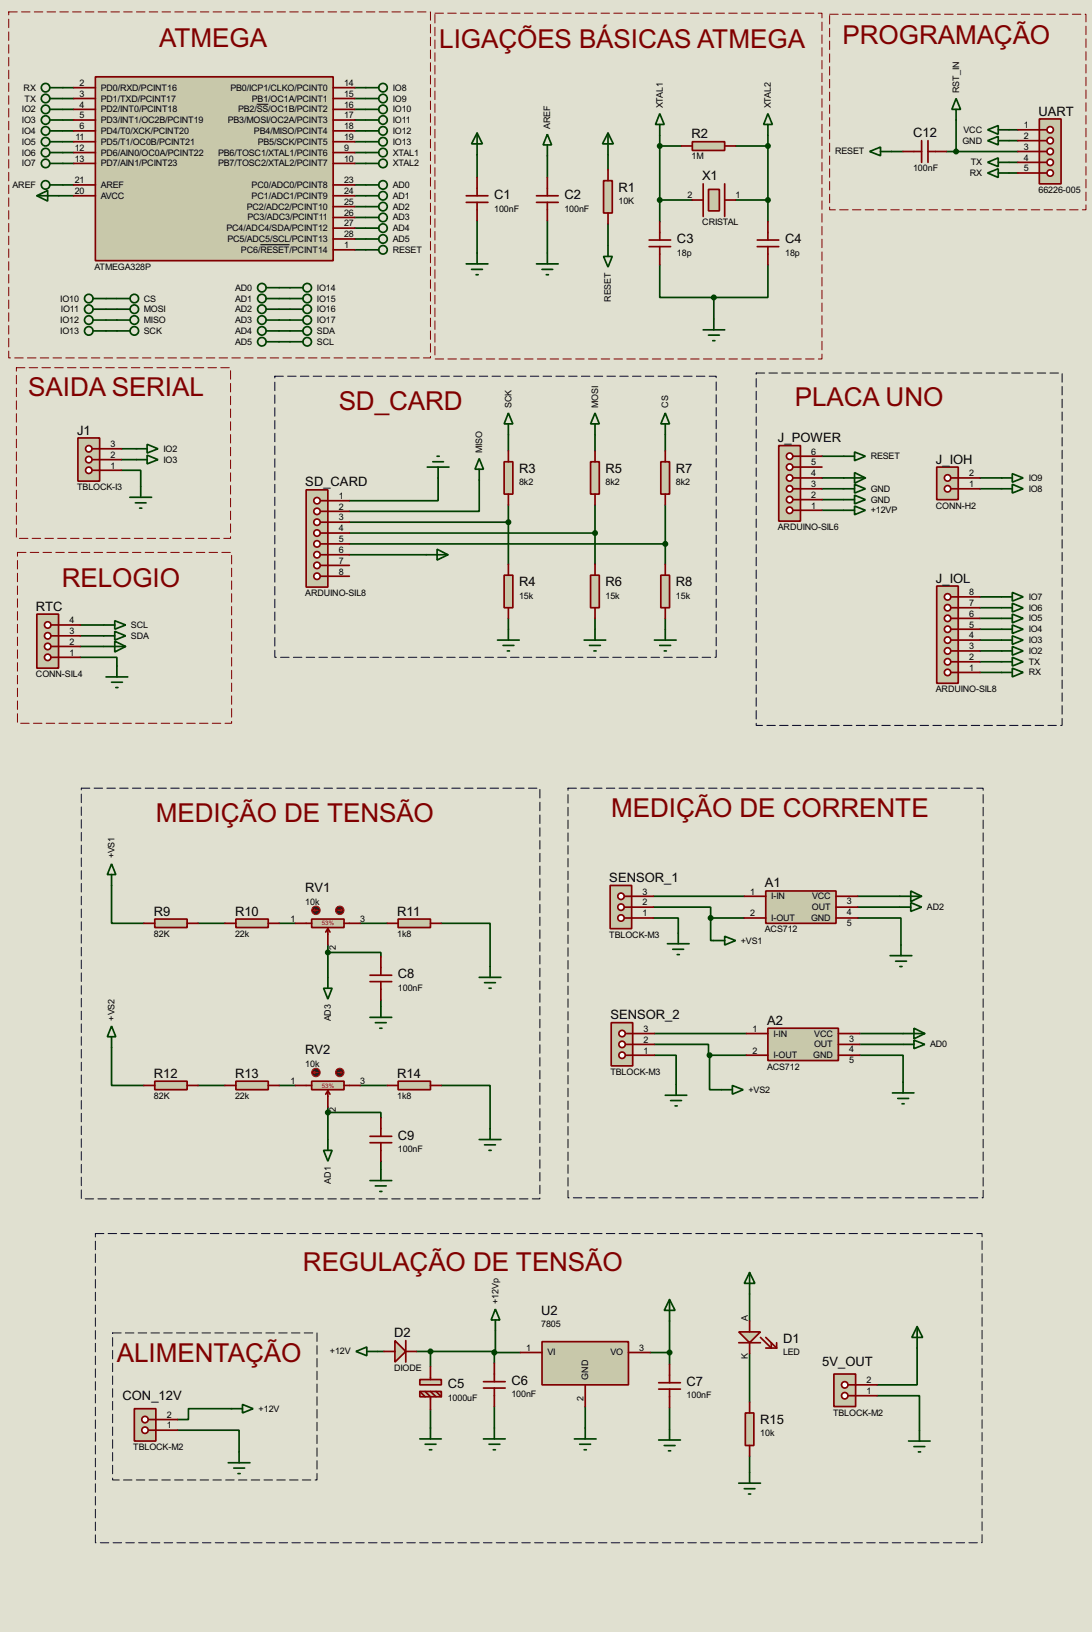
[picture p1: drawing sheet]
<svg xmlns="http://www.w3.org/2000/svg" width="256mm" height="383mm" viewBox="0 0 256 383" stroke-linecap="round" stroke-linejoin="round" font-family="sans-serif">
<path d="M0 0h256.5v383.5h-256.5z" fill="#e0e0d0"/>
<g fill="none" stroke="#004000" stroke-width=".4">
<path d="M14.8 38.4h2.5M14.8 35.9h2.5M14.8 33.3h2.5M14.8 30.8h2.5M14.8 28.2h2.5M14.8 25.7h2.5M14.8 20.6h2.5M14.8 23.2h2.5M83.4 38.4h2.5M83.4 35.9h2.5M83.4 33.3h2.5M83.4 30.8h2.5"/>
<path d="M83.4 28.2h2.5M83.4 25.7h2.5M83.4 20.6h2.5M83.4 23.2h2.5M112.1 36.4v5.3M128.6 36.6v5.1M142.8 36.4v3.5M155 31.8v20.3M155 34.3h5.1M172.8 34.3h7.6M180.4 31.8v20.3M209.4 35.6h2.7"/>
<path d="M222.3 35.6h16.8M224.6 28.2v7.4M237 30.5h2.1M237 33.1h2.1M237 38.2h2.1M13.8 46h3.5M14.8 43.5h2.5M83.4 43.5h2.5M83.4 46h2.5M83.4 48.6h2.5M83.4 51.1h2.5M83.4 53.6h2.5"/>
<path d="M83.4 56.2h2.5M83.4 58.7h2.5M112.1 51.9v7.6M128.6 51.9v7.6M142.8 52.6v5.1M155 47h7.6M172.8 47h7.6M237 40.7h2.1M24.9 70.2h2.6M24.9 72.7h2.6M24.9 75.2h2.6M24.9 77.8h2.6"/>
<path d="M65.6 70.2h2.5M65.6 72.7h2.5M65.6 75.2h2.5M65.6 77.8h2.5M65.6 67.6h2.5M155 62.3v7.6h12.7M167.7 69.9v5.1M180.4 62.3v7.6h-12.7M65.6 80.3h2.5M28.5 110.5h4.6v3.9M28.5 105.5h3.6M28.5 108h3.6"/>
<path d="M102.9 112.3v5.4h-20.8M112.6 112.8v7.4h-30.5M119.4 102.2v3.8M119.4 118.7v13.9M139.8 102.2v3.8M139.8 118.7v13.9M156.3 102.2v3.8M156.3 118.7v13.9M193.1 119.9h5.1M193.1 117.4h5.1M193.1 114.9h5.1M193.1 107.2h5.1"/>
<path d="M193.1 112.3h5.1M230.2 114.9h5.1M230.2 112.3h5.1M82.1 122.7h37.3M82.1 125.3h57.7M82.1 127.8h74.2M82.1 130.4h18M18.9 154.5h8.6v2M18.9 151.9h5.5M18.9 146.9h5.5M18.9 149.4h5.5M119.4 145.3v2.6"/>
<path d="M139.8 145.3v2.6M156.3 145.3v2.6M230.2 158h5.1M230.2 155.5h5.1M230.2 150.4h5.1M230.2 147.9h5.1M230.2 145.3h5.1M230.2 142.8h5.1M230.2 140.3h5.1M230.2 153h5.1M26.2 208.1v8.9h7.6M46.5 217h6.4"/>
<path d="M65.6 217h3.8M84.6 217h6.4M103.7 217h11.4v10.1M153.5 215.7h5.8v3.6M153.5 213.2h13.4v2.5M153.5 210.6h21.3M166.9 215.7v5.3h.8M166.9 215.7h7.9M201.5 215.7h10.1v6.4M201.5 213.2h9.9M201.5 210.6h9.9M77 223.8h12.5v1"/>
<path d="M77 222.1v7.6M89.5 235v1.5M26.2 246.2v8.9h7.6M46.5 255.1h6.4M65.6 255.1h3.8M84.6 255.1h6.4M103.7 255.1h11.4v10.1M153.7 245.4h12.7v2.6h.3M153.7 248h5.1v6.8M153.7 242.9h21.6M166.7 248v8.1h2.8M166.7 248h8.6"/>
<path d="M202 248h10.1v6.3M202 245.4h10.1M202 242.9h10.1M77 261.4h12.5v1.3M77 260.2v7.6M89.5 272.9v2M88.7 317.6h1.5M97.8 317.6h3.3M101.1 317.6h15v.2M101.1 317.6v3.5M116.1 317.8h6.1M116.1 317.8v2.5"/>
<path d="M116.4 312.7v4.6h-.5v.5h.2M152.7 317.8h4.6M157.3 310.4v10.2M176.1 304.1v6.3M176.1 318.1v11.4M215.4 316.8v8.6h-9.4M41.7 336.1h14.5v5.1M54.4 331h-10.1v2.6h-2.6M101.1 331.3v4.3M116.1 330.5v5.1M137.5 330.5v5.1M157.3 330.8v5"/>
<path d="M206 328h10v8.1M176.1 342.2v3.8"/>
</g>
<path d="M22.4 18.1h55.9v43.2h-55.9z" fill="#c8c8aa" stroke="#800000" stroke-width=".4"/>
<g fill="none" stroke="#800000" stroke-width=".4">
<path d="M17.3 20.6h5.1M17.3 23.2h5.1M17.3 28.2h5.1M17.3 25.7h5.1M17.3 35.9h5.1M17.3 33.3h5.1M17.3 30.8h5.1M17.3 38.4h5.1M78.3 20.6h5.1M78.3 23.2h5.1M78.3 28.2h5.1M78.3 25.7h5.1"/>
<path d="M78.3 35.9h5.1M78.3 33.3h5.1M78.3 30.8h5.1M78.3 38.4h5.1M17.3 46h5.1M17.3 43.5h5.1M78.3 58.7h5.1M78.3 56.2h5.1M78.3 53.6h5.1M78.3 51.1h5.1M78.3 48.6h5.1M78.3 46h5.1"/>
<path d="M78.3 43.5h5.1"/>
</g>
<path d="M60.3 24.5h2.7M61.2 57.5h6.8" fill="none" stroke="#000" stroke-width=".23"/>
<g fill="none" stroke="#004000" stroke-width=".4">
<path d="M11.7 38.4h3.1M11.7 35.9h3.1M11.7 33.3h3.1M11.7 30.8h3.1M11.7 28.2h3.1M11.7 25.7h3.1M85.9 33.3h3.1M85.9 30.8h3.1M85.9 28.2h3.1M85.9 25.7h3.1M85.9 20.6h3.1M85.9 23.2h3.1"/>
<path d="M11.7 43.5h3.1M85.9 43.5h3.1M85.9 46h3.1M85.9 48.6h3.1M85.9 51.1h3.1M85.9 53.6h3.1M85.9 56.2h3.1M85.9 58.7h3.1M21.9 70.2h3M21.9 72.7h3M21.9 75.2h3M21.9 77.8h3"/>
<path d="M27.5 70.2h3M27.5 72.7h3M27.5 75.2h3M27.5 77.8h3M62.5 70.2h3.1M62.5 72.7h3.1M62.5 75.2h3.1M62.5 77.8h3.1M62.5 67.6h3.1M68.1 70.2h3.1M68.1 72.7h3.1M68.1 75.2h3.1"/>
<path d="M68.1 77.8h3.1M68.1 67.6h3.1M62.5 80.3h3.1M68.1 80.3h3.1"/>
<circle cx="10.7" cy="30.8" r="1"/>
<circle cx="10.7" cy="35.9" r="1"/>
<circle cx="10.7" cy="28.2" r="1"/>
<circle cx="10.7" cy="38.4" r="1"/>
<circle cx="10.7" cy="33.3" r="1"/>
<circle cx="10.7" cy="25.7" r="1"/>
<circle cx="89.9" cy="28.2" r="1"/>
<circle cx="89.9" cy="30.8" r="1"/>
<circle cx="89.9" cy="33.3" r="1"/>
<circle cx="89.9" cy="25.7" r="1"/>
<circle cx="89.9" cy="20.6" r="1"/>
<circle cx="89.9" cy="23.2" r="1"/>
<circle cx="10.7" cy="43.5" r="1"/>
<circle cx="89.9" cy="43.5" r="1"/>
<circle cx="89.9" cy="46" r="1"/>
<circle cx="89.9" cy="48.6" r="1"/>
<circle cx="89.9" cy="51.1" r="1"/>
<circle cx="89.9" cy="53.6" r="1"/>
<circle cx="89.9" cy="58.7" r="1"/>
<circle cx="89.9" cy="56.2" r="1"/>
<circle cx="20.8" cy="72.7" r="1"/>
<circle cx="20.8" cy="77.8" r="1"/>
<circle cx="20.8" cy="75.2" r="1"/>
<circle cx="20.8" cy="70.2" r="1"/>
<circle cx="31.5" cy="75.2" r="1"/>
<circle cx="31.5" cy="70.2" r="1"/>
<circle cx="31.5" cy="72.7" r="1"/>
<circle cx="31.5" cy="77.8" r="1"/>
<circle cx="61.5" cy="72.7" r="1"/>
<circle cx="61.5" cy="75.2" r="1"/>
<circle cx="61.5" cy="77.8" r="1"/>
<circle cx="61.5" cy="67.6" r="1"/>
<circle cx="61.5" cy="70.2" r="1"/>
<circle cx="72.1" cy="70.2" r="1"/>
<circle cx="72.1" cy="67.6" r="1"/>
<circle cx="72.1" cy="75.2" r="1"/>
<circle cx="72.1" cy="72.7" r="1"/>
<circle cx="72.1" cy="77.8" r="1"/>
<circle cx="61.5" cy="80.3" r="1"/>
<circle cx="72.1" cy="80.3" r="1"/>
</g>
<path d="M2.1 2.8h99v81.3h-99z" fill="none" stroke="#e0e0d0" stroke-width=".23"/>
<path d="M2.1 2.8h99v81.3h-99z" fill="none" stroke="#800000" stroke-width=".23" stroke-dasharray="2 1"/>
<path d="M141.8 42.5h2v7.6h-2z" fill="#c8c8aa" stroke="#800000" stroke-width=".4"/>
<g fill="none" stroke="#800000" stroke-width=".4">
<path d="M142.8 39.9v2.6M109.5 46h5.1M109.5 47.6h5.1M112.1 41.7v4.3M112.1 47.6v4.3M142.8 50.1v2.5M152.5 58h5M152.5 56.4h5M155 52.1v4.3M155 58v4.3M165.2 43.2v7.7M170.2 43.2v7.7"/>
<path d="M177.9 58h5M177.9 56.4h5M180.4 52.1v4.3M180.4 58v4.3"/>
</g>
<path d="M112.1 59.5v2.5M142.8 57.7v2.6M109.5 62h5.1M110.8 63.3h2.5M111.8 64.6h.5M141.8 60.3h2l-1 2.5z" fill="none" stroke="#004000" stroke-width=".4"/>
<path d="M166.4 44.5h2.6v5.1h-2.6z" fill="#c8c8aa" stroke="#800000" stroke-width=".4"/>
<path d="M162.6 47h2.6M170.2 47h2.6" fill="none" stroke="#800000" stroke-width=".4"/>
<path d="M155 26.7l1 2.6h-2zM155 29.3v2.5M180.4 26.7l1 2.6h-2zM180.4 29.3v2.5M165.2 77.5h5M166.4 78.8h2.6M167.7 75v2.5M167.4 80.1h.5" fill="none" stroke="#004000" stroke-width=".4"/>
<g fill="#004000" stroke="#004000" stroke-width=".4">
<circle cx="167.6" cy="69.9" r=".5"/>
<circle cx="180.3" cy="47" r=".5"/>
<circle cx="154.9" cy="47" r=".5"/>
</g>
<path d="M162.6 33.3h7.6v2.1h-7.6z" fill="#c8c8aa" stroke="#800000" stroke-width=".4"/>
<path d="M160.1 34.3h2.5M170.2 34.3h2.6" fill="none" stroke="#800000" stroke-width=".4"/>
<g fill="#004000" stroke="#004000" stroke-width=".4">
<circle cx="154.9" cy="34.3" r=".5"/>
<circle cx="180.3" cy="34.3" r=".5"/>
</g>
<g fill="none" stroke="#004000" stroke-width=".4">
<path d="M85.9 35.9h3.1M85.9 38.4h3.1"/>
<circle cx="89.9" cy="35.9" r="1"/>
<circle cx="89.9" cy="38.4" r="1"/>
</g>
<path d="M102.2 3.1h90.9v81.3h-90.9zM26.5 313.2h48v34.6h-48z" fill="none" stroke="#e0e0d0" stroke-width=".23"/>
<path d="M102.2 3.1h90.9v81.3h-90.9z" fill="none" stroke="#800000" stroke-width=".23" stroke-dasharray="2 1"/>
<path d="M26.5 313.2h48v34.6h-48z" fill="none" stroke="#000040" stroke-width=".23" stroke-dasharray="2 1"/>
<path d="M31.6 331h5v7.6h-5z" fill="#c8c8aa" stroke="#800000" stroke-width=".4"/>
<path d="M34.9 336.1h1.7" fill="none" stroke="#800000" stroke-width=".4"/>
<circle cx="34" cy="336.1" r=".75" fill="#feffff" stroke="#800000" stroke-width=".4"/>
<path d="M34.9 333.6h1.7" fill="none" stroke="#800000" stroke-width=".4"/>
<circle cx="34" cy="333.6" r=".75" fill="#feffff" stroke="#800000" stroke-width=".4"/>
<path d="M36.6 336.1h5.1M36.6 333.6h5.1" fill="none" stroke="#800000" stroke-width=".4"/>
<path d="M26.2 203l1 2.5h-2zM26.2 205.5v2.6M54.4 331h2.6M57 330l2.5 1-2.5 1zM53.6 343.7h5.1M54.9 345h2.6M55.9 346.3h.5M56.2 341.2v2.5" fill="none" stroke="#004000" stroke-width=".4"/>
<path d="M19.1 185.2h107.7v96.5h-107.7zM22.4 289.9h208.3v72.6h-208.3z" fill="none" stroke="#e0e0d0" stroke-width=".23"/>
<path d="M19.1 185.2h107.7v96.5h-107.7zM22.4 289.9h208.3v72.6h-208.3z" fill="none" stroke="#000040" stroke-width=".23" stroke-dasharray="2 1"/>
<path d="M36.4 216h7.6v2h-7.6z" fill="#c8c8aa" stroke="#800000" stroke-width=".4"/>
<path d="M33.8 217h2.6M44 217h2.5" fill="none" stroke="#800000" stroke-width=".4"/>
<path d="M55.4 216h7.6v2h-7.6z" fill="#c8c8aa" stroke="#800000" stroke-width=".4"/>
<path d="M52.9 217h2.5M63 217h2.6" fill="none" stroke="#800000" stroke-width=".4"/>
<path d="M93.5 216h7.6v2h-7.6z" fill="#c8c8aa" stroke="#800000" stroke-width=".4"/>
<path d="M91 217h2.5M101.1 217h2.6" fill="none" stroke="#800000" stroke-width=".4"/>
<path d="M73.2 216h7.6v2h-7.6z" fill="#c8c8aa" stroke="#800000" stroke-width=".4"/>
<path d="M69.4 217h3.8M77 218.2l-.5 .8M77 218.2l.5 .8M77 218.2v3.9M80.8 217h3.8" fill="none" stroke="#800000" stroke-width=".4"/>
<circle cx="79.8" cy="213.9" r="1" fill="#400000" stroke="#f00" stroke-width=".23"/>
<path d="M79.3 213.9h1M80.1 213.7l.2 .2M80.3 213.9l-.2 .3" fill="none" stroke="#f00" stroke-width=".23"/>
<circle cx="74.2" cy="213.9" r="1" fill="#400000" stroke="#f00" stroke-width=".23"/>
<path d="M73.7 213.9l.3 .3M73.7 213.9h1M74 213.7l-.3 .2" fill="none" stroke="#f00" stroke-width=".23"/>
<path d="M100.4 109.8h5.1M101.7 108.5h2.5M102.7 107.2h.5M102.9 109.8v2.5M112.6 107.8l1 2.5h-2zM112.6 110.3v2.5M76 232.2h2l-1 2.6zM77 229.7v2.5M112.6 229.7h5.1M113.8 230.9h2.6M114.9 232.2h.5M115.1 227.1v2.6" fill="none" stroke="#004000" stroke-width=".4"/>
<path d="M64.6 88.4h103.6v66.1h-103.6z" fill="none" stroke="#e0e0d0" stroke-width=".23"/>
<path d="M64.6 88.4h103.6v66.1h-103.6z" fill="none" stroke="#000040" stroke-width=".23" stroke-dasharray="2 1"/>
<path d="M118.4 108.5h2.1v7.6h-2.1z" fill="#c8c8aa" stroke="#800000" stroke-width=".4"/>
<path d="M119.4 106v2.5M119.4 116.1v2.6" fill="none" stroke="#800000" stroke-width=".4"/>
<path d="M118.4 135.2h2.1v7.6h-2.1z" fill="#c8c8aa" stroke="#800000" stroke-width=".4"/>
<path d="M119.4 132.6v2.6M119.4 142.8v2.5" fill="none" stroke="#800000" stroke-width=".4"/>
<path d="M116.9 150.4h5.1M118.2 151.7h2.5M119.2 153h.5M119.4 147.9v2.5" fill="none" stroke="#004000" stroke-width=".4"/>
<path d="M138.7 108.5h2.1v7.6h-2.1z" fill="#c8c8aa" stroke="#800000" stroke-width=".4"/>
<path d="M139.8 106v2.5M139.8 116.1v2.6" fill="none" stroke="#800000" stroke-width=".4"/>
<path d="M138.7 135.2h2.1v7.6h-2.1z" fill="#c8c8aa" stroke="#800000" stroke-width=".4"/>
<path d="M139.8 132.6v2.6M139.8 142.8v2.5" fill="none" stroke="#800000" stroke-width=".4"/>
<path d="M137.2 150.4h5.1M138.5 151.7h2.5M139.5 153h.5M139.8 147.9v2.5" fill="none" stroke="#004000" stroke-width=".4"/>
<path d="M155.2 108.5h2.1v7.6h-2.1z" fill="#c8c8aa" stroke="#800000" stroke-width=".4"/>
<path d="M156.3 106v2.5M156.3 116.1v2.6" fill="none" stroke="#800000" stroke-width=".4"/>
<path d="M155.2 135.2h2.1v7.6h-2.1z" fill="#c8c8aa" stroke="#800000" stroke-width=".4"/>
<path d="M156.3 132.6v2.6M156.3 142.8v2.5" fill="none" stroke="#800000" stroke-width=".4"/>
<path d="M119.4 97.1l1.1 2.5h-2.1zM119.4 99.6v2.6M139.8 97.1l1 2.5h-2.1zM139.8 99.6v2.6M156.3 97.1l1 2.5h-2.1zM156.3 99.6v2.6M153.7 150.4h5.1M155 151.7h2.5M156 153h.5M156.3 147.9v2.5" fill="none" stroke="#004000" stroke-width=".4"/>
<g fill="#004000" stroke="#004000" stroke-width=".4">
<circle cx="119.4" cy="122.7" r=".5"/>
<circle cx="139.7" cy="125.3" r=".5"/>
<circle cx="156.2" cy="127.8" r=".5"/>
</g>
<path d="M179.9 209.4h16.5v7.6h-16.5z" fill="#c8c8aa" stroke="#800000" stroke-width=".4"/>
<path d="M174.8 210.6h5.1M174.8 215.7h5.1M196.4 210.6h5.1M196.4 215.7h5.1M196.4 213.2h5.1" fill="none" stroke="#800000" stroke-width=".4"/>
<path d="M211.4 213.2h2.5M213.9 212.1l2.6 1.1-2.6 1zM209.1 224.6h5.1M210.4 225.9h2.5M211.4 227.1h.5M211.6 222.1v2.5" fill="none" stroke="#004000" stroke-width=".4"/>
<path d="M177.6 87.7h71.9v82.8h-71.9zM133.4 185.2h97.5v96.3h-97.5z" fill="none" stroke="#e0e0d0" stroke-width=".23"/>
<path d="M177.6 87.7h71.9v82.8h-71.9zM133.4 185.2h97.5v96.3h-97.5z" fill="none" stroke="#000040" stroke-width=".23" stroke-dasharray="2 1"/>
<path d="M220 137.7h5.1v22.9h-5.1z" fill="#c8c8aa" stroke="#800000" stroke-width=".4"/>
<path d="M223.3 158h1.8" fill="none" stroke="#800000" stroke-width=".4"/>
<circle cx="222.5" cy="158" r=".75" fill="#feffff" stroke="#800000" stroke-width=".4"/>
<path d="M223.3 155.5h1.8" fill="none" stroke="#800000" stroke-width=".4"/>
<circle cx="222.5" cy="155.5" r=".75" fill="#feffff" stroke="#800000" stroke-width=".4"/>
<path d="M223.3 153h1.8" fill="none" stroke="#800000" stroke-width=".4"/>
<circle cx="222.5" cy="153" r=".75" fill="#feffff" stroke="#800000" stroke-width=".4"/>
<path d="M223.3 150.4h1.8" fill="none" stroke="#800000" stroke-width=".4"/>
<circle cx="222.5" cy="150.4" r=".75" fill="#feffff" stroke="#800000" stroke-width=".4"/>
<path d="M223.3 147.9h1.8" fill="none" stroke="#800000" stroke-width=".4"/>
<circle cx="222.5" cy="147.9" r=".75" fill="#feffff" stroke="#800000" stroke-width=".4"/>
<path d="M223.3 145.3h1.8" fill="none" stroke="#800000" stroke-width=".4"/>
<circle cx="222.5" cy="145.3" r=".75" fill="#feffff" stroke="#800000" stroke-width=".4"/>
<path d="M223.3 142.8h1.8" fill="none" stroke="#800000" stroke-width=".4"/>
<circle cx="222.5" cy="142.8" r=".75" fill="#feffff" stroke="#800000" stroke-width=".4"/>
<path d="M223.3 140.3h1.8" fill="none" stroke="#800000" stroke-width=".4"/>
<circle cx="222.5" cy="140.3" r=".75" fill="#feffff" stroke="#800000" stroke-width=".4"/>
<path d="M225.1 158h5.1M225.1 155.5h5.1M225.1 153h5.1M225.1 150.4h5.1M225.1 147.9h5.1M225.1 145.3h5.1M225.1 142.8h5.1M225.1 140.3h5.1" fill="none" stroke="#800000" stroke-width=".4"/>
<g fill="none" stroke="#004000" stroke-width=".4">
<path d="M11.7 20.6h3.1M11.7 23.2h3.1M198.2 107.2h2.5M198.2 114.9h2.5M198.2 117.4h2.5M198.2 119.9h2.5M200.7 106.2l2.6 1-2.6 1.1zM200.7 113.8l2.6 1.1-2.6 1zM200.7 116.4l2.6 1-2.6 1zM200.7 118.9l2.6 1-2.6 1.1zM235.3 114.9h2.5M235.3 112.3h2.5"/>
<path d="M237.8 113.8l2.5 1.1-2.5 1zM237.8 111.3l2.5 1-2.5 1zM237.8 139.2l2.5 1.1-2.5 1zM235.3 158h2.5M235.3 155.5h2.5M235.3 150.4h2.5M235.3 147.9h2.5M235.3 145.3h2.5M235.3 142.8h2.5M235.3 140.3h2.5M237.8 157l2.5 1-2.5 1.1zM237.8 154.5l2.5 1-2.5 1z"/>
<path d="M237.8 149.4l2.5 1-2.5 1zM237.8 146.9l2.5 1-2.5 1zM237.8 144.3l2.5 1-2.5 1.1zM237.8 141.8l2.5 1-2.5 1z"/>
<circle cx="10.7" cy="20.6" r="1"/>
<circle cx="10.7" cy="23.2" r="1"/>
</g>
<path d="M182.9 104.7h5.1v17.8h-5.1z" fill="#c8c8aa" stroke="#800000" stroke-width=".4"/>
<path d="M186.2 119.9h1.8" fill="none" stroke="#800000" stroke-width=".4"/>
<circle cx="185.4" cy="119.9" r=".75" fill="#feffff" stroke="#800000" stroke-width=".4"/>
<path d="M186.2 117.4h1.8" fill="none" stroke="#800000" stroke-width=".4"/>
<circle cx="185.4" cy="117.4" r=".75" fill="#feffff" stroke="#800000" stroke-width=".4"/>
<path d="M186.2 114.9h1.8" fill="none" stroke="#800000" stroke-width=".4"/>
<circle cx="185.4" cy="114.9" r=".75" fill="#feffff" stroke="#800000" stroke-width=".4"/>
<path d="M186.2 112.3h1.8" fill="none" stroke="#800000" stroke-width=".4"/>
<circle cx="185.4" cy="112.3" r=".75" fill="#feffff" stroke="#800000" stroke-width=".4"/>
<path d="M186.2 109.8h1.8" fill="none" stroke="#800000" stroke-width=".4"/>
<circle cx="185.4" cy="109.8" r=".75" fill="#feffff" stroke="#800000" stroke-width=".4"/>
<path d="M186.2 107.2h1.8" fill="none" stroke="#800000" stroke-width=".4"/>
<circle cx="185.4" cy="107.2" r=".75" fill="#feffff" stroke="#800000" stroke-width=".4"/>
<path d="M188 119.9h5.1M188 117.4h5.1M188 114.9h5.1M188 112.3h5.1M188 109.8h5.1M188 107.2h5.1" fill="none" stroke="#800000" stroke-width=".4"/>
<path d="M220 109.8h5.1v7.6h-5.1z" fill="#c8c8aa" stroke="#800000" stroke-width=".4"/>
<path d="M223.3 114.9h1.8" fill="none" stroke="#800000" stroke-width=".4"/>
<circle cx="222.5" cy="112.3" r=".75" fill="#feffff" stroke="#800000" stroke-width=".4"/>
<path d="M223.3 112.3h1.8" fill="none" stroke="#800000" stroke-width=".4"/>
<circle cx="222.5" cy="114.9" r=".75" fill="#feffff" stroke="#800000" stroke-width=".4"/>
<path d="M126 46h5.1M126 47.6h5.1M128.6 41.7v4.3M128.6 47.6v4.3M225.1 114.9h5.1M225.1 112.3h5.1" fill="none" stroke="#800000" stroke-width=".4"/>
<path d="M128.6 31.6l1 2.5h-2zM128.6 34.1v2.5M128.6 59.5v2.5M126 62h5.1M127.3 63.3h2.5M128.3 64.6h.5M26.2 241.1l1 2.5h-2zM26.2 243.6v2.6" fill="none" stroke="#004000" stroke-width=".4"/>
<path d="M36.4 254.1h7.6v2h-7.6z" fill="#c8c8aa" stroke="#800000" stroke-width=".4"/>
<path d="M33.8 255.1h2.6M44 255.1h2.5" fill="none" stroke="#800000" stroke-width=".4"/>
<path d="M55.4 254.1h7.6v2h-7.6z" fill="#c8c8aa" stroke="#800000" stroke-width=".4"/>
<path d="M52.9 255.1h2.5M63 255.1h2.6" fill="none" stroke="#800000" stroke-width=".4"/>
<path d="M93.5 254.1h7.6v2h-7.6z" fill="#c8c8aa" stroke="#800000" stroke-width=".4"/>
<path d="M91 255.1h2.5M101.1 255.1h2.6" fill="none" stroke="#800000" stroke-width=".4"/>
<path d="M73.2 254.1h7.6v2h-7.6z" fill="#c8c8aa" stroke="#800000" stroke-width=".4"/>
<path d="M69.4 255.1h3.8M77 256.3l-.5 .8M77 256.3l.5 .8M77 256.3v3.9M80.8 255.1h3.8" fill="none" stroke="#800000" stroke-width=".4"/>
<circle cx="79.8" cy="252" r="1" fill="#400000" stroke="#f00" stroke-width=".23"/>
<path d="M79.3 252h1M80.1 251.8l.2 .2M80.3 252l-.2 .3" fill="none" stroke="#f00" stroke-width=".23"/>
<circle cx="74.2" cy="252" r="1" fill="#400000" stroke="#f00" stroke-width=".23"/>
<path d="M73.7 252l.3 .3M73.7 252h1M74 251.8l-.3 .2" fill="none" stroke="#f00" stroke-width=".23"/>
<path d="M76 270.3h2l-1 2.6zM77 267.8v2.5M112.6 267.8h5.1M113.8 269h2.6M114.9 270.3h.5M115.1 265.2v2.6" fill="none" stroke="#004000" stroke-width=".4"/>
<path d="M180.4 241.6h16.5v7.6h-16.5z" fill="#c8c8aa" stroke="#800000" stroke-width=".4"/>
<path d="M175.3 242.9h5.1M175.3 248h5.1M196.9 242.9h5.1M196.9 248h5.1M196.9 245.4h5.1" fill="none" stroke="#800000" stroke-width=".4"/>
<path d="M209.6 256.8h5.1M210.9 258.1h2.5M211.9 259.4h.5M212.1 245.4h2.6M212.1 254.3v2.5M214.7 244.4l2.5 1-2.5 1z" fill="none" stroke="#004000" stroke-width=".4"/>
<path d="M127.3 315.3h20.3v10.1h-20.3z" fill="#c8c8aa" stroke="#800000" stroke-width=".4"/>
<path d="M122.2 317.8h5.1M147.6 317.8h5.1M113.6 326.2h5.1M113.6 324.7h5.1M116.1 320.3v4.4M116.1 326.2v4.3M137.5 325.4v5.1M154.7 326.4h5.1M154.7 324.9h5.1M157.3 320.6v4.3M157.3 326.4v4.4" fill="none" stroke="#800000" stroke-width=".4"/>
<g fill="none" stroke="#004000" stroke-width=".4">
<path d="M83.6 317.6l2.6-1.1v2.1zM86.2 317.6h2.5M157.3 305.4l1.3 2.5h-2.6zM157.3 305.4v5M113.6 338.1h5.1M114.9 339.4h2.5M116.1 335.6v2.5M134.9 338.1h5.1M136.2 339.4h2.5M137.5 335.6v2.5M154.7 338.4h5.1M156 339.7h2.6"/>
<path d="M157.3 335.8v2.6M115.9 340.7h.5M137.2 340.7h.5M157 340.9h.5"/>
</g>
<g fill="#004000" stroke="#004000" stroke-width=".4">
<circle cx="116.1" cy="317.8" r=".5"/>
<circle cx="157.2" cy="317.8" r=".5"/>
</g>
<path d="M143.3 208.1h5.1v10.1h-5.1z" fill="#c8c8aa" stroke="#800000" stroke-width=".4"/>
<path d="M146.6 215.7h1.8" fill="none" stroke="#800000" stroke-width=".4"/>
<circle cx="145.8" cy="215.7" r=".75" fill="#feffff" stroke="#800000" stroke-width=".4"/>
<path d="M146.6 213.2h1.8" fill="none" stroke="#800000" stroke-width=".4"/>
<circle cx="145.8" cy="213.2" r=".75" fill="#feffff" stroke="#800000" stroke-width=".4"/>
<path d="M146.6 210.6h1.8" fill="none" stroke="#800000" stroke-width=".4"/>
<circle cx="145.8" cy="210.6" r=".75" fill="#feffff" stroke="#800000" stroke-width=".4"/>
<path d="M148.4 215.7h5.1M148.4 213.2h5.1M148.4 210.6h5.1" fill="none" stroke="#800000" stroke-width=".4"/>
<path d="M143.6 240.3h5v10.2h-5z" fill="#c8c8aa" stroke="#800000" stroke-width=".4"/>
<path d="M146.9 248h1.7" fill="none" stroke="#800000" stroke-width=".4"/>
<circle cx="146.1" cy="248" r=".75" fill="#feffff" stroke="#800000" stroke-width=".4"/>
<path d="M146.9 245.4h1.7" fill="none" stroke="#800000" stroke-width=".4"/>
<circle cx="146.1" cy="245.4" r=".75" fill="#feffff" stroke="#800000" stroke-width=".4"/>
<path d="M146.9 242.9h1.7" fill="none" stroke="#800000" stroke-width=".4"/>
<circle cx="146.1" cy="242.9" r=".75" fill="#feffff" stroke="#800000" stroke-width=".4"/>
<path d="M86.9 230.7h5.1M86.9 229.2h5.1M89.5 224.8v4.4M89.5 230.7v4.3M148.6 248h5.1M148.6 245.4h5.1M148.6 242.9h5.1M86.9 268.5h5.1M86.9 267h5.1M89.5 262.7v4.3M89.5 268.5v4.4" fill="none" stroke="#800000" stroke-width=".4"/>
<g fill="none" stroke="#004000" stroke-width=".4">
<path d="M112.1 31.3l1.2 2.5h-2.5zM112.1 31.3v5.1M142.8 31.3l1.3 2.5h-2.6zM142.8 31.3v5.1M8.7 46l2.5-1.2v2.5zM8.7 46h5.1M198.2 112.3h5.1M200.7 111.1l2.6 1.2-2.6 1.3zM100.1 130.4h5.1M102.7 129.1l2.5 1.3-2.5 1.2zM211.4 210.6h5.1M213.9 209.4l2.6 1.2-2.6 1.3z"/>
<path d="M86.9 239.1h5.1M89.5 236.5v2.6M167.7 221h2.5M170.2 220l2.6 1-2.6 1.1zM88.2 240.3h2.5M89.2 241.6h.5M169.5 256.1h2.5M172 255.1l2.6 1-2.6 1zM212.1 242.9h5.1M214.7 241.6l2.5 1.3-2.5 1.2zM86.9 277.4h5.1M88.2 278.7h2.5"/>
<path d="M89.2 280h.5M89.5 274.9v2.5"/>
</g>
<g fill="#004000" stroke="#004000" stroke-width=".4">
<circle cx="77" cy="261.4" r=".5"/>
<circle cx="77" cy="223.8" r=".5"/>
</g>
<g fill="#c8c8aa" stroke="#800000" stroke-width=".4">
<path d="M98.6 324.2h5.1v1.2h-5.1z"/>
<path d="M98.6 327h5.1v1.2h-5.1z"/>
</g>
<path d="M98.6 327l1.3 1.2M99.9 327l1.2 1.2v3.1M101.1 321.1v3.1M101.1 327l1.3 1.2M102.4 327l1.3 1.2" fill="none" stroke="#800000" stroke-width=".4"/>
<circle cx="101.1" cy="317.6" r=".5" fill="#004000" stroke="#004000" stroke-width=".4"/>
<path d="M235.3 153h2.5M237.8 151.9l2.5 1.1-2.5 1zM98.6 338.1h5.1M99.9 339.4h2.5M101.1 335.6v2.5M100.9 340.7h.5" fill="none" stroke="#004000" stroke-width=".4"/>
<path d="M194.9 3.4h60.2v45.9h-60.2z" fill="none" stroke="#e0e0d0" stroke-width=".23"/>
<path d="M194.9 3.4h60.2v45.9h-60.2z" fill="none" stroke="#800000" stroke-width=".23" stroke-dasharray="2 1"/>
<path d="M244.1 28h5.1v15.2h-5.1z" fill="#c8c8aa" stroke="#800000" stroke-width=".4"/>
<path d="M244.1 30.5h1.8" fill="none" stroke="#800000" stroke-width=".4"/>
<circle cx="246.6" cy="30.5" r=".75" fill="#feffff" stroke="#800000" stroke-width=".4"/>
<path d="M244.1 33.1h1.8" fill="none" stroke="#800000" stroke-width=".4"/>
<circle cx="246.6" cy="33.1" r=".75" fill="#feffff" stroke="#800000" stroke-width=".4"/>
<path d="M244.1 35.6h1.8" fill="none" stroke="#800000" stroke-width=".4"/>
<circle cx="246.6" cy="35.6" r=".75" fill="#feffff" stroke="#800000" stroke-width=".4"/>
<path d="M244.1 38.2h1.8" fill="none" stroke="#800000" stroke-width=".4"/>
<circle cx="246.6" cy="38.2" r=".75" fill="#feffff" stroke="#800000" stroke-width=".4"/>
<path d="M244.1 40.7h1.8" fill="none" stroke="#800000" stroke-width=".4"/>
<circle cx="246.6" cy="40.7" r=".75" fill="#feffff" stroke="#800000" stroke-width=".4"/>
<path d="M212.1 35.6h4.4M216.5 33.1v5.1M218 35.6h4.3M218 33.1v5.1M239.1 30.5h5M239.1 33.1h5M239.1 35.6h5M239.1 38.2h5M239.1 40.7h5" fill="none" stroke="#800000" stroke-width=".4"/>
<path d="M204.3 35.6l2.5-1v2zM206.8 35.6h2.6M232 30.5l2.5-1v2.1zM232 33.1l2.5-1v2zM232 38.2l2.5-1.1v2.1zM234.5 30.5h2.5M234.5 33.1h2.5M234.5 38.2h2.5M232 40.7l2.5-1v2zM234.5 40.7h2.5M176.1 299l1.2 2.6h-2.5zM176.1 299v5.1" fill="none" stroke="#004000" stroke-width=".4"/>
<path d="M173.5 313h5.1l-2.5 2.5z" fill="#c8c8aa" stroke="#800000" stroke-width=".4"/>
<path d="M173.5 315.5h5.1M176.1 310.4v2.6M176.1 315.5v2.6M178.6 314.3l2.6 2.5v-1.3M179.9 314.3l2.5 2.5M179.9 316.8h2.5M182.4 315.5v1.3" fill="none" stroke="#800000" stroke-width=".4"/>
<path d="M175.1 332h2v7.7h-2z" fill="#c8c8aa" stroke="#800000" stroke-width=".4"/>
<path d="M176.1 329.5v2.5M176.1 339.7v2.5" fill="none" stroke="#800000" stroke-width=".4"/>
<path d="M173.5 348.5h5.1M174.8 349.8h2.5M175.8 351.1h.5M176.1 346v2.5" fill="none" stroke="#004000" stroke-width=".4"/>
<path d="M92.8 315l2.5 2.6-2.5 2.5z" fill="#c8c8aa" stroke="#800000" stroke-width=".4"/>
<path d="M90.2 317.6h2.6M95.3 315v5.1M95.3 317.6h2.5" fill="none" stroke="#800000" stroke-width=".4"/>
<path d="M224.6 23.2l1 2.5h-2zM224.6 25.7v2.5M159.3 219.3v2.5M156.8 221.8h5.1M158 223.1h2.6M159.1 224.3h.5M156.3 257.4h5M157.5 258.6h2.6M158.6 259.9h.5M158.8 254.8v2.6" fill="none" stroke="#004000" stroke-width=".4"/>
<g fill="#004000" stroke="#004000" stroke-width=".4">
<circle cx="224.5" cy="35.6" r=".5"/>
<circle cx="166.6" cy="248" r=".5"/>
</g>
<path d="M3.9 86.4h50.3v40.1h-50.3z" fill="none" stroke="#e0e0d0" stroke-width=".23"/>
<path d="M3.9 86.4h50.3v40.1h-50.3z" fill="none" stroke="#800000" stroke-width=".23" stroke-dasharray="2 1"/>
<path d="M18.3 102.9h5.1v10.2h-5.1z" fill="#c8c8aa" stroke="#800000" stroke-width=".4"/>
<path d="M21.6 110.5h1.8" fill="none" stroke="#800000" stroke-width=".4"/>
<circle cx="20.8" cy="110.5" r=".75" fill="#feffff" stroke="#800000" stroke-width=".4"/>
<path d="M21.6 108h1.8" fill="none" stroke="#800000" stroke-width=".4"/>
<circle cx="20.8" cy="108" r=".75" fill="#feffff" stroke="#800000" stroke-width=".4"/>
<path d="M21.6 105.5h1.8" fill="none" stroke="#800000" stroke-width=".4"/>
<circle cx="20.8" cy="105.5" r=".75" fill="#feffff" stroke="#800000" stroke-width=".4"/>
<path d="M23.4 110.5h5.1M23.4 108h5.1M23.4 105.5h5.1" fill="none" stroke="#800000" stroke-width=".4"/>
<path d="M30.5 116.9h5.1M31.8 118.2h2.5M32.1 105.5h2.5M32.1 108h2.5M32.8 119.4h.5M33.1 114.4v2.5M34.6 104.4l2.5 1.1-2.5 1zM34.6 107l2.5 1-2.5 1z" fill="none" stroke="#004000" stroke-width=".4"/>
<path d="M4.1 129.8h50.3v40.2h-50.3z" fill="none" stroke="#e0e0d0" stroke-width=".23"/>
<path d="M4.1 129.8h50.3v40.2h-50.3z" fill="none" stroke="#800000" stroke-width=".23" stroke-dasharray="2 1"/>
<path d="M8.7 144.3h5.1v12.7h-5.1z" fill="#c8c8aa" stroke="#800000" stroke-width=".4"/>
<path d="M12 154.5h1.8" fill="none" stroke="#800000" stroke-width=".4"/>
<circle cx="11.2" cy="154.5" r=".75" fill="#feffff" stroke="#800000" stroke-width=".4"/>
<path d="M12 151.9h1.8" fill="none" stroke="#800000" stroke-width=".4"/>
<circle cx="11.2" cy="151.9" r=".75" fill="#feffff" stroke="#800000" stroke-width=".4"/>
<path d="M12 149.4h1.8" fill="none" stroke="#800000" stroke-width=".4"/>
<circle cx="11.2" cy="149.4" r=".75" fill="#feffff" stroke="#800000" stroke-width=".4"/>
<path d="M12 146.9h1.8" fill="none" stroke="#800000" stroke-width=".4"/>
<circle cx="11.2" cy="146.9" r=".75" fill="#feffff" stroke="#800000" stroke-width=".4"/>
<path d="M13.8 154.5h5.1M13.8 151.9h5.1M13.8 149.4h5.1M13.8 146.9h5.1" fill="none" stroke="#800000" stroke-width=".4"/>
<path d="M24.4 151.9h5.1M24.4 146.9h2.6M24.4 149.4h2.6M24.9 159.1h5.1M27 150.7l2.5 1.2-2.5 1.3zM27 145.9l2.5 1-2.5 1zM27 148.4l2.5 1-2.5 1zM27.5 156.5v2.6M26.2 160.3h2.6M27.2 161.6h.5" fill="none" stroke="#004000" stroke-width=".4"/>
<path d="M71.9 115.1h5.1v22.9h-5.1z" fill="#c8c8aa" stroke="#800000" stroke-width=".4"/>
<path d="M75.2 117.7h1.8" fill="none" stroke="#800000" stroke-width=".4"/>
<circle cx="74.4" cy="117.7" r=".75" fill="#feffff" stroke="#800000" stroke-width=".4"/>
<path d="M75.2 120.2h1.8" fill="none" stroke="#800000" stroke-width=".4"/>
<circle cx="74.4" cy="120.2" r=".75" fill="#feffff" stroke="#800000" stroke-width=".4"/>
<path d="M75.2 122.7h1.8" fill="none" stroke="#800000" stroke-width=".4"/>
<circle cx="74.4" cy="122.7" r=".75" fill="#feffff" stroke="#800000" stroke-width=".4"/>
<path d="M75.2 125.3h1.8" fill="none" stroke="#800000" stroke-width=".4"/>
<circle cx="74.4" cy="125.3" r=".75" fill="#feffff" stroke="#800000" stroke-width=".4"/>
<path d="M75.2 127.8h1.8" fill="none" stroke="#800000" stroke-width=".4"/>
<circle cx="74.4" cy="127.8" r=".75" fill="#feffff" stroke="#800000" stroke-width=".4"/>
<path d="M75.2 130.4h1.8" fill="none" stroke="#800000" stroke-width=".4"/>
<circle cx="74.4" cy="130.4" r=".75" fill="#feffff" stroke="#800000" stroke-width=".4"/>
<path d="M75.2 132.9h1.8" fill="none" stroke="#800000" stroke-width=".4"/>
<circle cx="74.4" cy="132.9" r=".75" fill="#feffff" stroke="#800000" stroke-width=".4"/>
<path d="M75.2 135.4h1.8" fill="none" stroke="#800000" stroke-width=".4"/>
<circle cx="74.4" cy="135.4" r=".75" fill="#feffff" stroke="#800000" stroke-width=".4"/>
<path d="M77 117.7h5.1M77 120.2h5.1M77 122.7h5.1M77 125.3h5.1M77 127.8h5.1M77 130.4h5.1M77 132.9h5.1M77 135.4h5.1" fill="none" stroke="#800000" stroke-width=".4"/>
<circle cx="166.9" cy="215.7" r=".5" fill="#004000" stroke="#004000" stroke-width=".4"/>
<path d="M116.4 307.6l1 2.6h-2zM116.4 310.2v2.5" fill="none" stroke="#004000" stroke-width=".4"/>
<path d="M195.9 322.9h5.1v7.6h-5.1z" fill="#c8c8aa" stroke="#800000" stroke-width=".4"/>
<path d="M199.2 328h1.8" fill="none" stroke="#800000" stroke-width=".4"/>
<circle cx="198.4" cy="328" r=".75" fill="#feffff" stroke="#800000" stroke-width=".4"/>
<path d="M199.2 325.4h1.8" fill="none" stroke="#800000" stroke-width=".4"/>
<circle cx="198.4" cy="325.4" r=".75" fill="#feffff" stroke="#800000" stroke-width=".4"/>
<path d="M201 328h5M201 325.4h5" fill="none" stroke="#800000" stroke-width=".4"/>
<path d="M215.4 311.7l1.3 2.6h-2.5zM215.4 311.7v5.1M213.4 338.6h5.1M214.7 339.9h2.5M216 336.1v2.5M215.7 341.2h.5" fill="none" stroke="#004000" stroke-width=".4"/>
<g font-size="6.9" fill="#800000">
<text x="37.4" y="11.1">ATMEGA</text>
<text x="103.2" y="11.3">LIGAÇÕES BÁSICAS ATMEGA</text>
<text x="197.9" y="10.4">PROGRAMAÇÃO</text>
<text x="6.7" y="93.1">SAIDA SERIAL</text>
<text x="186.7" y="95.5">PLACA UNO</text>
<text x="79.6" y="96.5">SD_CARD</text>
<text x="14.5" y="137.9">RELOGIO</text>
<text x="143.6" y="192">MEDIÇÃO DE CORRENTE</text>
<text x="36.6" y="193.3">MEDIÇÃO DE TENSÃO</text>
<text x="71.2" y="298.7">REGULAÇÃO DE TENSÃO</text>
<text x="27.5" y="320">ALIMENTAÇÃO</text>
</g>
<g font-size="3.4">
<text x="243.9" y="27.2">UART</text>
<text x="162.4" y="32.5">R2</text>
<text x="214.5" y="32.3">C12</text>
<text x="116.1" y="46.8">C1</text>
<text x="132.6" y="46.8">C2</text>
<text x="145.3" y="45">R1</text>
<text x="165" y="42.4">X1</text>
<text x="159" y="57.2">C3</text>
<text x="184.4" y="57.2">C4</text>
<text x="18.1" y="102.1">J1</text>
<text x="182.7" y="103.8">J_POWER</text>
<text x="121.9" y="111.1">R3</text>
<text x="142.2" y="111.1">R5</text>
<text x="158.8" y="111.1">R7</text>
<text x="219.8" y="109">J_IOH</text>
<text x="71.7" y="114.3">SD_CARD</text>
<text x="121.9" y="137.7">R4</text>
<text x="142.2" y="137.7">R6</text>
<text x="158.8" y="137.7">R8</text>
<text x="219.8" y="136.9">J_IOL</text>
<text x="8.5" y="143.5">RTC</text>
<text x="71.7" y="209.6">RV1</text>
<text x="143.1" y="207.3">SENSOR_1</text>
<text x="179.7" y="208.5">A1</text>
<text x="36.2" y="215.2">R9</text>
<text x="55.2" y="215.2">R10</text>
<text x="93.3" y="215.2">R11</text>
<text x="93.5" y="229.9">C8</text>
<text x="143.4" y="239.5">SENSOR_2</text>
<text x="180.2" y="240.8">A2</text>
<text x="71.7" y="247.7">RV2</text>
<text x="36.2" y="253.3">R12</text>
<text x="55.2" y="253.3">R13</text>
<text x="93.3" y="253.3">R14</text>
<text x="93.5" y="267.8">C9</text>
<text x="127.1" y="308.9">U2</text>
<text x="92.6" y="314.2">D2</text>
<text x="183.9" y="315.5">D1</text>
<text x="193.1" y="321.1">5V_OUT</text>
<text x="28.8" y="328.9">CON_12V</text>
<text x="105.2" y="326.2">C5</text>
<text x="120.1" y="325.4">C6</text>
<text x="161.3" y="325.7">C7</text>
<text x="178.6" y="334.6">R15</text>
</g>
<g font-size="2.4">
<text x="5.6" y="21.3">RX</text>
<text x="5.8" y="23.9">TX</text>
<text x="18.7" y="22.7">3</text>
<text x="18.7" y="20.2">2</text>
<text x="23.7" y="23.9">PD1/TXD/PCINT17</text>
<text x="23.7" y="21.3">PD0/RXD/PCINT16</text>
<text x="54.1" y="21.3">PB0/ICP1/CLKO/PCINT0</text>
<text x="59.2" y="23.9">PB1/OC1A/PCINT1</text>
<text x="80.8" y="20.2">14</text>
<text x="80.8" y="22.7">15</text>
<text x="92.3" y="21.3">IO8</text>
<text x="92.3" y="23.9">IO9</text>
<text x="225.3" y="21.9" transform="rotate(-90 225.3 21.9)">RST_IN</text>
<text x="5.2" y="28.9">IO3</text>
<text x="5.2" y="26.4">IO2</text>
<text x="18.7" y="27.8">5</text>
<text x="18.7" y="25.3">4</text>
<text x="23.7" y="28.9">PD3/INT1/OC2B/PCINT19</text>
<text x="23.7" y="26.4">PD2/INT0/PCINT18</text>
<text x="53.5" y="28.9">PB3/MOSI/OC2A/PCINT3</text>
<text x="55.9" y="26.4">PB2/SS/OC1B/PCINT2</text>
<text x="80.8" y="27.8">17</text>
<text x="80.8" y="25.3">16</text>
<text x="92.3" y="26.4">IO10</text>
<text x="92.3" y="28.9">IO11</text>
<text x="155.7" y="25.4" transform="rotate(-90 155.7 25.4)">XTAL1</text>
<text x="181.1" y="25.4" transform="rotate(-90 181.1 25.4)">XTAL2</text>
<text x="5.2" y="34">IO5</text>
<text x="5.2" y="31.4">IO4</text>
<text x="17.6" y="35.5">12</text>
<text x="17.7" y="32.9">11</text>
<text x="18.7" y="30.3">6</text>
<text x="23.7" y="34">PD5/T1/OC0B/PCINT21</text>
<text x="23.7" y="31.4">PD4/T0/XCK/PCINT20</text>
<text x="59.7" y="31.4">PB4/MISO/PCINT4</text>
<text x="60.6" y="34">PB5/SCK/PCINT5</text>
<text x="80.8" y="30.3">18</text>
<text x="80.8" y="32.9">19</text>
<text x="80.8" y="35.5">9</text>
<text x="92.3" y="31.4">IO12</text>
<text x="92.3" y="34">IO13</text>
<text x="129.3" y="30.3" transform="rotate(-90 129.3 30.3)">AREF</text>
<text x="226.1" y="33.8">GND</text>
<text x="226.3" y="31.2">VCC</text>
<text x="240.5" y="30.1">1</text>
<text x="240.5" y="32.7">2</text>
<text x="240.5" y="35.2">3</text>
<text x="5.2" y="39.1">IO7</text>
<text x="5.2" y="36.6">IO6</text>
<text x="17.6" y="38">13</text>
<text x="23.7" y="36.6">PD6/AIN0/OC0A/PCINT22</text>
<text x="23.7" y="39.1">PD7/AIN1/PCINT23</text>
<text x="51.2" y="39.1">PB7/TOSC2/XTAL2/PCINT7</text>
<text x="51.2" y="36.6">PB6/TOSC1/XTAL1/PCINT6</text>
<text x="80.8" y="38">10</text>
<text x="92.3" y="36.6">XTAL1</text>
<text x="92.3" y="39.1">XTAL2</text>
<text x="162.4" y="37.4">1M</text>
<text x="196.1" y="36.3">RESET</text>
<text x="214.5" y="40.2">100nF</text>
<text x="227.8" y="41.3">RX</text>
<text x="228" y="38.8">TX</text>
<text x="240.5" y="37.7">4</text>
<text x="240.5" y="40.2">5</text>
<text x="3" y="44.1">AREF</text>
<text x="17.6" y="45.6">20</text>
<text x="17.6" y="43">21</text>
<text x="23.7" y="46.7">AVCC</text>
<text x="23.7" y="44.1">AREF</text>
<text x="59.1" y="46.7">PC1/ADC1/PCINT9</text>
<text x="59.1" y="44.1">PC0/ADC0/PCINT8</text>
<text x="80.8" y="45.6">24</text>
<text x="80.8" y="43">23</text>
<text x="92.3" y="44.1">AD0</text>
<text x="92.3" y="46.7">AD1</text>
<text x="145.3" y="48">10K</text>
<text x="161.5" y="46.6">2</text>
<text x="172.8" y="46.6">1</text>
<text x="243.9" y="45.3">66226-005</text>
<text x="58" y="49.3">PC2/ADC2/PCINT10</text>
<text x="58.1" y="51.8">PC3/ADC3/PCINT11</text>
<text x="80.8" y="53.2">27</text>
<text x="80.8" y="50.7">26</text>
<text x="80.8" y="48.1">25</text>
<text x="92.3" y="49.3">AD2</text>
<text x="92.3" y="51.8">AD3</text>
<text x="116.1" y="49.7">100nF</text>
<text x="132.6" y="49.7">100nF</text>
<text x="165" y="52.9">CRISTAL</text>
<text x="53.2" y="54.3">PC4/ADC4/SDA/PCINT12</text>
<text x="53.4" y="56.8">PC5/ADC5/SCL/PCINT13</text>
<text x="56.6" y="59.4">PC6/RESET/PCINT14</text>
<text x="80.8" y="58.3">1</text>
<text x="80.8" y="55.7">28</text>
<text x="92.3" y="54.3">AD4</text>
<text x="92.3" y="56.8">AD5</text>
<text x="92.3" y="59.4">RESET</text>
<text x="22.2" y="63.4">ATMEGA328P</text>
<text x="159" y="60.2">18p</text>
<text x="184.4" y="60.2">18p</text>
<text x="14.2" y="70.9">IO10</text>
<text x="33.8" y="70.9">CS</text>
<text x="55.2" y="68.3">AD0</text>
<text x="55.2" y="70.9">AD1</text>
<text x="74.5" y="68.3">IO14</text>
<text x="74.5" y="70.9">IO15</text>
<text x="143.5" y="70.9" transform="rotate(-90 143.5 70.9)">RESET</text>
<text x="14.2" y="75.9">IO12</text>
<text x="14.3" y="73.4">IO11</text>
<text x="33.8" y="73.4">MOSI</text>
<text x="33.8" y="75.9">MISO</text>
<text x="55.2" y="73.4">AD2</text>
<text x="55.2" y="75.9">AD3</text>
<text x="74.5" y="73.4">IO16</text>
<text x="74.5" y="75.9">IO17</text>
<text x="14.2" y="78.4">IO13</text>
<text x="33.8" y="78.4">SCK</text>
<text x="55.2" y="78.4">AD4</text>
<text x="55.2" y="81">AD5</text>
<text x="74.5" y="78.4">SDA</text>
<text x="74.5" y="81">SCL</text>
<text x="120.1" y="95.8" transform="rotate(-90 120.1 95.8)">SCK</text>
<text x="140.5" y="95.8" transform="rotate(-90 140.5 95.8)">MOSI</text>
<text x="157" y="95.8" transform="rotate(-90 157 95.8)">CS</text>
<text x="26" y="107.6">2</text>
<text x="26" y="105.1">3</text>
<text x="38.4" y="106.2">IO2</text>
<text x="113.3" y="106.5" transform="rotate(-90 113.3 106.5)">MISO</text>
<text x="190.6" y="106.8">6</text>
<text x="204.5" y="107.9">RESET</text>
<text x="26" y="110.1">1</text>
<text x="38.4" y="108.7">IO3</text>
<text x="190.6" y="111.9">4</text>
<text x="190.6" y="109.4">5</text>
<text x="227.6" y="111.9">2</text>
<text x="241.6" y="113">IO9</text>
<text x="18.1" y="115.1">TBLOCK-I3</text>
<text x="79.6" y="117.2">1</text>
<text x="79.6" y="119.8">2</text>
<text x="121.9" y="114">8k2</text>
<text x="142.2" y="114">8k2</text>
<text x="158.8" y="114">8k2</text>
<text x="190.6" y="119.5">1</text>
<text x="190.6" y="117">2</text>
<text x="190.6" y="114.4">3</text>
<text x="204.5" y="115.6">GND</text>
<text x="204.5" y="118.1">GND</text>
<text x="219.8" y="119.5">CONN-H2</text>
<text x="227.6" y="114.4">1</text>
<text x="241.6" y="115.6">IO8</text>
<text x="79.6" y="122.3">3</text>
<text x="79.6" y="124.9">4</text>
<text x="182.7" y="124.6">ARDUINO-SIL6</text>
<text x="204.5" y="120.6">+12VP</text>
<text x="79.6" y="127.4">5</text>
<text x="79.6" y="129.9">6</text>
<text x="79.6" y="132.5">7</text>
<text x="79.6" y="135">8</text>
<text x="71.7" y="140.1">ARDUINO-SIL8</text>
<text x="121.9" y="140.7">15k</text>
<text x="142.2" y="140.7">15k</text>
<text x="158.8" y="140.7">15k</text>
<text x="227.6" y="142.4">7</text>
<text x="227.6" y="139.8">8</text>
<text x="241.6" y="143.5">IO6</text>
<text x="241.6" y="141">IO7</text>
<text x="16.3" y="149">3</text>
<text x="16.3" y="146.5">4</text>
<text x="30.8" y="147.5">SCL</text>
<text x="227.6" y="147.5">5</text>
<text x="227.6" y="144.9">6</text>
<text x="241.6" y="148.6">IO4</text>
<text x="241.6" y="146">IO5</text>
<text x="16.3" y="154.1">1</text>
<text x="16.3" y="151.5">2</text>
<text x="30.8" y="150.1">SDA</text>
<text x="227.6" y="155.1">2</text>
<text x="227.6" y="152.6">3</text>
<text x="227.6" y="150">4</text>
<text x="241.6" y="151.1">IO3</text>
<text x="241.6" y="153.7">IO2</text>
<text x="8.5" y="159.1">CONN-SIL4</text>
<text x="227.6" y="157.6">1</text>
<text x="241.6" y="158.7">RX</text>
<text x="241.6" y="156.2">TX</text>
<text x="219.8" y="162.7">ARDUINO-SIL8</text>
<text x="26.9" y="201.7" transform="rotate(-90 26.9 201.7)">+VS1</text>
<text x="71.7" y="212.6">10k</text>
<text x="150.9" y="215.3">1</text>
<text x="150.9" y="212.8">2</text>
<text x="150.9" y="210.2">3</text>
<text x="176.2" y="210.2">1</text>
<text x="176.2" y="215.3">2</text>
<text x="181.2" y="211.3">I-IN</text>
<text x="190.7" y="213.9">OUT</text>
<text x="190.8" y="211.3">VCC</text>
<text x="198.9" y="212.5">3</text>
<text x="198.9" y="215.1">4</text>
<text x="217.7" y="213.9">AD2</text>
<text x="36.2" y="220.1">82K</text>
<text x="55.2" y="220.1">22k</text>
<text x="68.2" y="216.6">1</text>
<text x="84.6" y="216.6">3</text>
<text x="93.3" y="220.1">1k8</text>
<text x="143.1" y="220.3">TBLOCK-M3</text>
<text x="174" y="221.7">+VS1</text>
<text x="179.7" y="219.1">ACS712</text>
<text x="181.2" y="216.4">I-OUT</text>
<text x="190.5" y="216.4">GND</text>
<text x="198.9" y="217.6">5</text>
<text x="78.9" y="223.2" transform="rotate(-90 78.9 223.2)">2</text>
<text x="93.5" y="232.9">100nF</text>
<text x="26.9" y="239.8" transform="rotate(-90 26.9 239.8)">+VS2</text>
<text x="77.7" y="240" transform="rotate(-90 77.7 240)">AD3</text>
<text x="151.2" y="245">2</text>
<text x="151.2" y="242.5">3</text>
<text x="176.7" y="242.5">1</text>
<text x="181.7" y="243.6">I-IN</text>
<text x="191.3" y="243.6">VCC</text>
<text x="199.4" y="244.8">3</text>
<text x="71.7" y="250.7">10k</text>
<text x="151.2" y="247.6">1</text>
<text x="176.7" y="247.6">2</text>
<text x="180.2" y="251.3">ACS712</text>
<text x="181.7" y="248.7">I-OUT</text>
<text x="191" y="248.7">GND</text>
<text x="191.2" y="246.1">OUT</text>
<text x="199.4" y="247.3">4</text>
<text x="199.4" y="249.9">5</text>
<text x="218.5" y="246.1">AD0</text>
<text x="68.2" y="254.7">1</text>
<text x="84.6" y="254.7">3</text>
<text x="143.4" y="252.6">TBLOCK-M3</text>
<text x="175.8" y="256.8">+VS2</text>
<text x="36.2" y="258.2">82K</text>
<text x="55.2" y="258.2">22k</text>
<text x="78.9" y="261.3" transform="rotate(-90 78.9 261.3)">2</text>
<text x="93.3" y="258.2">1k8</text>
<text x="93.5" y="270.7">100nF</text>
<text x="77.7" y="278.1" transform="rotate(-90 77.7 278.1)">AD1</text>
<text x="117.1" y="306.4" transform="rotate(-90 117.1 306.4)">+12Vp</text>
<text x="127.1" y="311.9">7805</text>
<text x="175.7" y="310.4" transform="rotate(-90 175.7 310.4)">A</text>
<text x="123.6" y="317.4">1</text>
<text x="150.2" y="317.4">3</text>
<text x="77.5" y="318.3">+12V</text>
<text x="92.6" y="322.2">DIODE</text>
<text x="128.6" y="318.5">VI</text>
<text x="143.4" y="318.5">VO</text>
<text x="175.7" y="319.4" transform="rotate(-90 175.7 319.4)">K</text>
<text x="183.9" y="318.5">LED</text>
<text x="105.2" y="329.2">1000uF</text>
<text x="120.1" y="328.4">100nF</text>
<text x="137.1" y="329.1" transform="rotate(-90 137.1 329.1)">2</text>
<text x="138.2" y="324.2" transform="rotate(-90 138.2 324.2)">GND</text>
<text x="161.3" y="328.6">100nF</text>
<text x="203.5" y="327.6">1</text>
<text x="203.5" y="325">2</text>
<text x="39.2" y="335.7">1</text>
<text x="39.2" y="333.2">2</text>
<text x="60.8" y="331.7">+12V</text>
<text x="195.7" y="332.6">TBLOCK-M2</text>
<text x="31.3" y="340.7">TBLOCK-M2</text>
<text x="178.6" y="337.5">10k</text>
</g>
<g font-size="1.6" fill="#c00000">
<text x="75.6" y="217.5">53%</text>
<text x="75.6" y="255.6">53%</text>
</g>
</svg>
